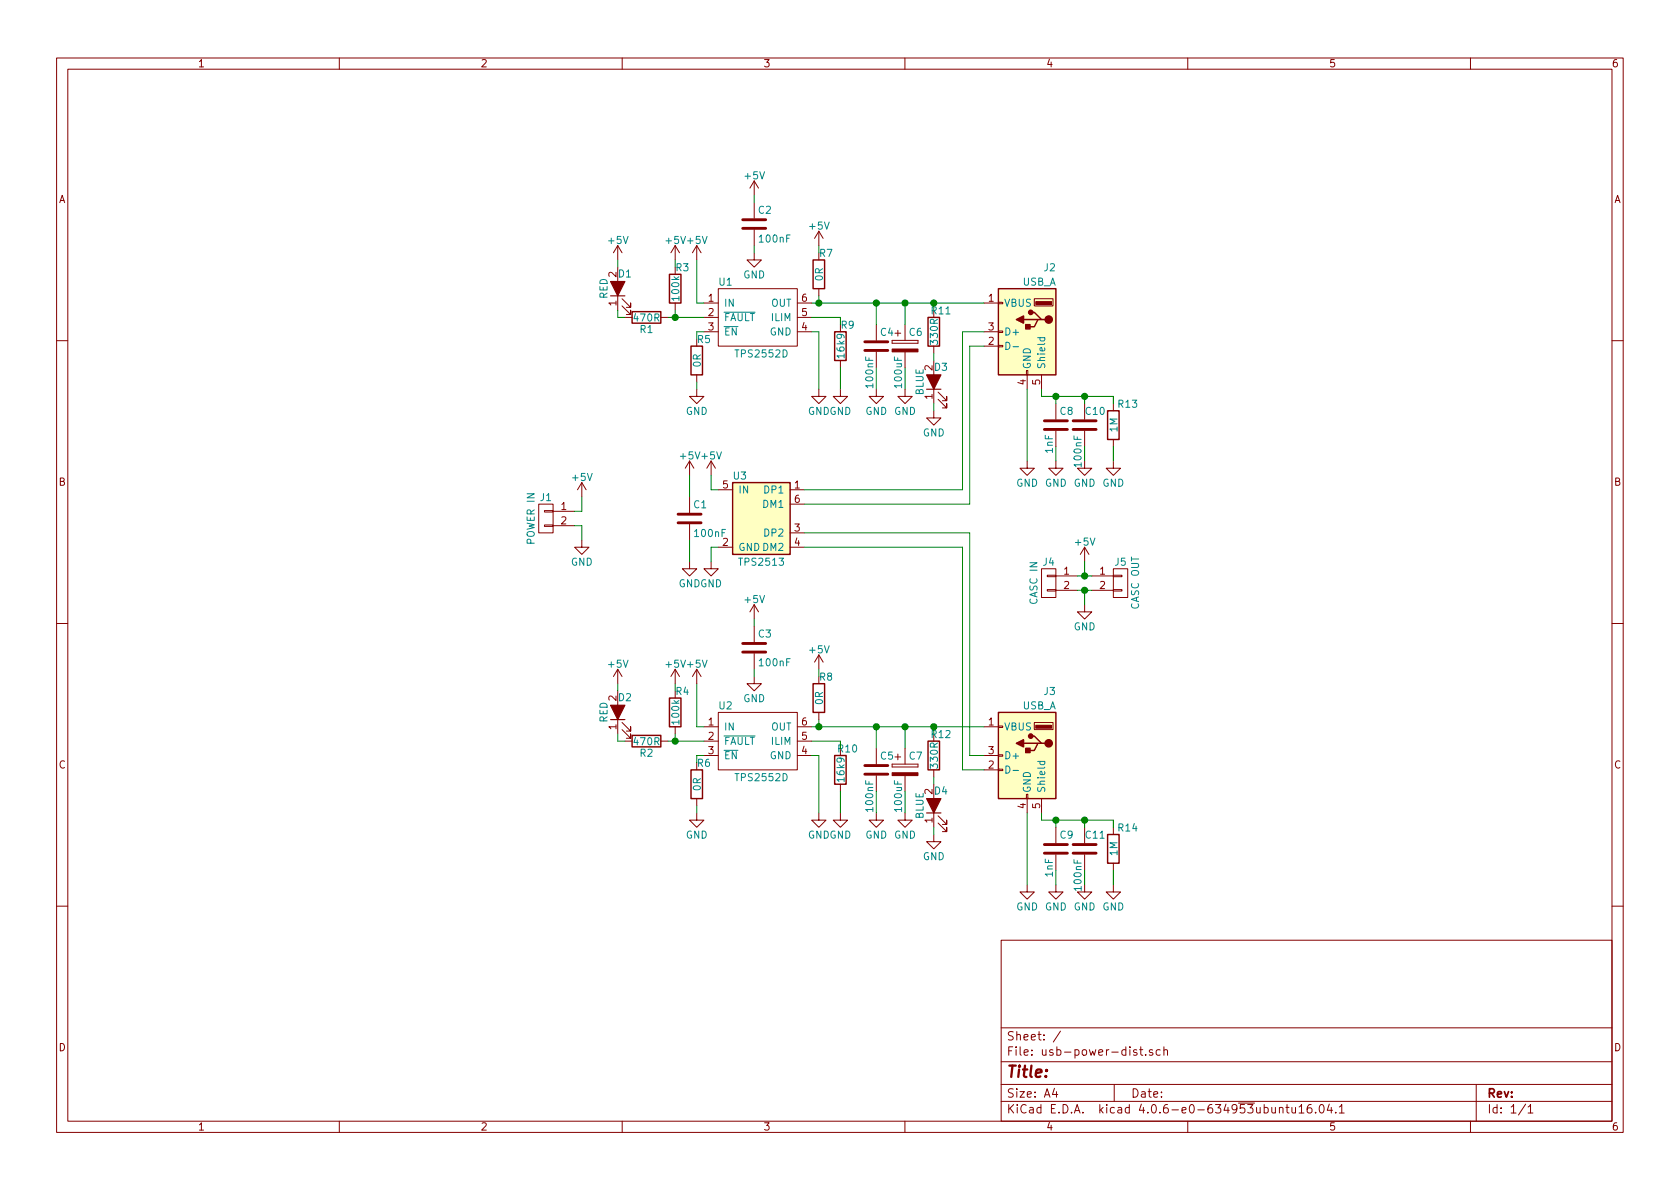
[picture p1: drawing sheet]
<svg xmlns="http://www.w3.org/2000/svg" width="297mm" height="210mm" viewBox="0 0 297 210" stroke-linecap="round" stroke-linejoin="round" font-family="sans-serif">
<g fill="none" stroke="#840000" stroke-width=".18">
<path d="M10 10.3h277v189.9h-277zM12 12.2h273v186.1h-273zM60 10.3v1.9M110 10.3v1.9M160 10.3v1.9M210 10.3v1.9M260 10.3v1.9M133.3 32l-.7 1.3M133.3 32v2.5M133.3 35.8v2.8M133.3 32l.8 1.3M109.2 43.4v2.6"/>
<path d="M109.2 47.2v7.7M109.2 43.4l-.7 1.3M109.2 43.4l.8 1.3M110 54.1l1.5 1.5v-.7v.7h-.8M110 52.8l1.5 1.6v-.8v.8h-.8M110.5 56.1h1.3M116.8 56.1h1.3M119.4 43.4v2.6M119.4 53.6v1.3M119.4 43.4l-.8 1.3M119.4 43.4l.7 1.3M123.2 43.4v2.6"/>
<path d="M123.2 43.4l-.8 1.3M123.2 43.4l.8 1.3M124.5 53.6h2.5M124.5 56.1h2.5M124.5 58.7h2.5M127 51h14v10.2h-14zM133.3 44.7v1.3h1.3l-1.3 1.2-1.2-1.2h1.2M133.3 40.6v2.8M141 53.6h2.5M141 56.1h2.5M141 58.7h2.5M144.8 40.9v2.5"/>
<path d="M144.8 51v1.3M144.8 40.9l-.8 1.3M144.8 40.9l.7 1.3M154.9 57.4v2.8M158.2 58.9h1.1M158.7 58.4v1M160 57.4v2.8M174 53.6h2.5M174 58.7h2.5M176.5 58.5h.8v.3h-.8zM176.5 53.5h.8v.2h-.8zM182.9 52.8h3.3v1.3h-3.3z"/>
<path d="M10 60.2h2M123.2 68.8v1.3h1.3l-1.3 1.3-1.3-1.3h1.3M123.2 66.3v1.3M144.8 68.8v1.3h1.2l-1.2 1.3-1.3-1.3h1.3M148.6 68.8v1.3h1.3l-1.3 1.3-1.3-1.3h1.3M148.6 63.7v1.3M154.9 68.8v1.3h1.3l-1.3 1.3-1.2-1.3h1.2M154.9 62.2v2.8M157.7 60.2v.5zM157.7 60.7h4.6zM157.7 60.2h4.6zM160 68.8v1.3h1.3l-1.3 1.3-1.3-1.3h1.3"/>
<path d="M160 62.2v2.8M162.3 60.2v.5zM165.1 72.6v1.3h1.3l-1.3 1.3-1.3-1.3h1.3M165.1 61.2v1.3M165.1 63.7v7.7M165.9 70.6l1.5 1.5v-.7v.7h-.8M165.9 69.3l1.5 1.6v-.8v.8h-.8M174 61.2h2.5M176.5 61.1h.8v.2h-.8zM181.5 65.5h.2v.8h-.2zM181.6 66.3v2.5M184.1 66.3v2.5"/>
<path d="M186.7 71.4v2.8M186.7 76.2v2.8M191.8 71.4v2.8M191.8 76.2v2.8M196.8 71.4v1.2M196.8 77.7v1.3M285 60.2h2M95.2 89.1h2.6v5.1h-2.6zM96.3 92.8h1.5v.3h-1.5zM96.3 90.3h1.5v.2h-1.5zM97.8 90.4h3.8M97.8 93h3.8"/>
<path d="M102.9 95.5v1.3h1.2l-1.2 1.2-1.3-1.2h1.3M102.9 85.3l-.8 1.3M102.9 85.3v2.6M102.9 85.3l.7 1.3M121.9 99.3v1.3h1.3l-1.3 1.2-1.3-1.2h1.3M121.9 81.5l-.7 1.3M121.9 81.5v2.6M121.9 87.9v2.8M121.9 92.7v2.8M121.9 81.5l.8 1.3M125.7 99.3v1.3h1.3l-1.3 1.2-1.2-1.2h1.2M125.7 81.5l-.7 1.3"/>
<path d="M125.7 81.5v2.6M125.7 81.5l.8 1.3M127 86.6h2.5M127 96.8h2.5M139.7 86.6h2.5M139.7 96.8h2.5M139.7 94.2h2.5M139.7 89.1h2.5M181.6 81.5v1.3h1.3l-1.3 1.3-1.3-1.3h1.3M186.7 81.5v1.3h1.3l-1.3 1.3-1.3-1.3h1.3M191.8 81.5v1.3h1.2l-1.2 1.3-1.3-1.3h1.3M191.8 96.8v2.5"/>
<path d="M191.8 96.8l-.8 1.2M191.8 96.8l.7 1.2M196.8 81.5v1.3h1.3l-1.3 1.3-1.2-1.3h1.2M10 110.3h2M109.2 118.4v2.5M109.2 118.4l-.7 1.2M109.2 118.4l.8 1.2M119.4 118.4v2.5M119.4 118.4l-.8 1.2M119.4 118.4l.7 1.2M123.2 118.4v2.5M123.2 118.4l-.8 1.2"/>
<path d="M123.2 118.4l.8 1.2M133.3 119.6v1.3h1.3l-1.3 1.3-1.2-1.3h1.2M133.3 106.9v2.6M133.3 110.7v2.8M133.3 115.6v2.8M133.3 106.9l-.7 1.3M133.3 106.9l.8 1.3M144.8 115.8v2.6M144.8 115.8l-.8 1.3M144.8 115.8l.7 1.3M184.1 100.6h2.6v5.1h-2.6zM185.2 104.3h1.5v.2h-1.5z"/>
<path d="M185.2 101.7h1.5v.3h-1.5zM186.7 101.8h3.8M186.7 104.4h3.8M191.8 106.9v1.3h1.2l-1.2 1.3-1.3-1.3h1.3M193 101.8h3.8M193 104.4h3.8M196.8 104.3h1.6v.2h-1.6zM196.8 101.7h1.6v.3h-1.6zM196.8 100.6h2.6v5.1h-2.6zM285 110.3h2M109.2 122.2v7.6M110 129l1.5 1.6v-.8v.8h-.8"/>
<path d="M110 127.8l1.5 1.5v-.8v.8h-.8M110.5 131.1h1.3M116.8 131.1h1.3M119.4 128.5v1.3M124.5 128.5h2.5M124.5 131.1h2.5M124.5 133.6h2.5M127 126h14v10.1h-14zM141 128.5h2.5M141 131.1h2.5M141 133.6h2.5M144.8 126v1.2"/>
<path d="M148.6 138.7v1.2M154.9 132.3v2.8M154.9 137.2v2.7M157.7 135.1v.5zM157.7 135.6h4.6zM157.7 135.1h4.6zM158.2 133.9h1.1M158.7 133.3v1.1M160 132.3v2.8M160 137.2v2.7M162.3 135.1v.5zM165.1 136.1v1.3"/>
<path d="M165.1 138.7v7.6M174 128.5h2.5M174 133.6h2.5M174 136.1h2.5M176.5 136h.8v.3h-.8zM176.5 133.5h.8v.2h-.8zM176.5 128.4h.8v.2h-.8zM182.9 127.8h3.3v1.2h-3.3zM123.2 143.8v1.2h1.3l-1.3 1.3-1.3-1.3h1.3M123.2 141.2v1.3M144.8 143.8v1.2h1.2l-1.2 1.3-1.3-1.3h1.3M148.6 143.8v1.2h1.3l-1.3 1.3-1.3-1.3h1.3"/>
<path d="M154.9 143.8v1.2h1.3l-1.3 1.3-1.2-1.3h1.2M160 143.8v1.2h1.3l-1.3 1.3-1.3-1.3h1.3M165.1 147.6v1.2h1.3l-1.3 1.3-1.3-1.3h1.3M165.9 145.5l1.5 1.6v-.8v.8h-.8M165.9 144.3l1.5 1.5v-.8v.8h-.8M181.5 140.5h.2v.7h-.2zM181.6 156.5v1.2h1.3l-1.3 1.3-1.3-1.3h1.3M181.6 141.2v2.6M184.1 141.2v2.6M186.7 156.5v1.2h1.3l-1.3 1.3-1.3-1.3h1.3M186.7 146.3v2.8M186.7 151.1v2.8"/>
<path d="M191.8 156.5v1.2h1.2l-1.2 1.3-1.3-1.3h1.3M191.8 146.3v2.8M191.8 151.1v2.8M196.8 156.5v1.2h1.3l-1.3 1.3-1.2-1.3h1.2M196.8 146.3v1.3M196.8 152.6v1.3M10 160.2h2M177 166.3h108v32h-108zM285 160.2h2M60 198.3v1.9M110 198.3v1.9M160 198.3v1.9"/>
<path d="M177 194.8h108M177 191.8h108M177 187.8h108M177 181.8h108M186.4 192.5l-.3 1h.9M186.8 193v1M187.5 182.3l-1.3 2M197 191.8v3M201 185.7a.37 .37 0 0 0-.6 .1l.1 .2 .5 .2 .1 .1-.3 .3-.4-.1M201.5 185.6h.6M201.7 185.1v1.3l.4 .2M202.6 186.5v.1"/>
<path d="M203.8 185.7a.37 .37 0 0 0-.6 .1l.1 .2 .5 .2 .1 .1-.3 .3-.4-.1M205.1 185.7l-.4-.1-.3 .3 .1 .6 .2 .1 .4-.1M205.8 185.7l.2-.1 .4 .1v.9M205.8 185.1v1.5M210 198.3v1.9M226.2 196l.2-.2 .4 .1v.9M226.2 195.8v1M227.4 195.8h.5M227.6 195.3v1.3l.3 .2M228.4 195.8l.1 .9 .4 .1 .2-.1M229.1 195.8v1M229.7 195.8l.4-.5v1.5"/>
<path d="M229.7 196.8h.9M231.8 195.3a.59 .59 0 0 0-.7 .7l.1 .7 .2 .1 .5-.1 .1-.5-.2-.2-.4-.1-.3 .3M232.6 196.7v.1M233.4 195.5l.2-.2a.81 .81 0 0 1 .6 .6 .81 .81 0 0 1-.3 .8l-.1 .1a.79 .79 0 0 1-.4-1.3zM235 195.2l-.3 1.1h.9M235.4 195.8v1M236.2 196.7v.1M236.8 195.8l.4-.5v1.5M236.8 196.8h.9M260 198.3v1.9M261 191.8v6.5M269.7 195.2l-1.2 2"/>
<path d="M270.2 195.8l.4-.5v1.5M270.2 196.8h.8"/>
</g>
<g fill="#ffffc2" stroke="#ffffc2" stroke-width=".18">
<path d="M129.5 85.3h10.2v12.7h-10.2z"/>
<path d="M176.5 51h10.2v15.3h-10.2z"/>
<path d="M176.5 126h10.2v15.2h-10.2z"/>
</g>
<g fill="none" stroke="#840000" stroke-width=".25">
<path d="M111.8 55.1h5v2h-5zM118.4 48.5h2v5.1h-2zM143.8 46h2v5h-2zM147.6 58.7h2v5h-2zM164.1 56.1h2v5.1h-2zM176.5 51h10.2v15.3h-10.2zM181 56.5h2.5M182.2 55.2h.7l1.2 1.3h.7M184.1 56.5h-.6l-.6 1.3h-1.3M122.2 61.2h2v5.1h-2zM195.8 72.6h2.1v5.1h-2.1zM129.5 85.3h10.2v12.7h-10.2z"/>
<path d="M111.8 130h5v2.1h-5zM118.4 123.4h2v5.1h-2zM122.2 136.1h2v5.1h-2zM143.8 120.9h2v5.1h-2zM147.6 133.6h2v5.1h-2zM164.1 131.1h2v5h-2zM176.5 126h10.2v15.2h-10.2zM181 131.4h2.5M182.2 130.2h.7l1.2 1.2h.7M184.1 131.4h-.6l-.6 1.3h-1.3M195.8 147.6h2.1v5h-2.1z"/>
</g>
<path d="M128 55.2h5.5M183.5 59.7h1.2M183.9 59.7v.4l.2 .2 .6-.1v-.5M177.9 60.5a.64 .64 0 0 1 .7 .7 .64 .64 0 0 1-.7 .6zM179.1 61.3h1M128 130.1h5.5M177.9 135.5a.64 .64 0 0 1 .7 .6 .64 .64 0 0 1-.7 .6zM179.1 136.2h1M183.5 134.6h1.2M183.9 134.6v.4l.2 .2 .6-.1v-.5" fill="none" stroke="#008484" stroke-width=".18"/>
<g fill="#840000" stroke="#840000" stroke-width=".25">
<path d="M181.4 57.4h.7v.8h-.7z"/>
<path d="M179.7 56.5l1.3-.6v1.2z"/>
<path d="M181.4 132.3h.7v.8h-.7z"/>
<path d="M179.7 131.4l1.3-.6v1.3z"/>
<circle cx="185.4" cy="56.5" r=".63"/>
<circle cx="182.2" cy="55.2" r=".38"/>
<circle cx="185.4" cy="131.4" r=".63"/>
<circle cx="182.2" cy="130.2" r=".38"/>
</g>
<g fill="#840000" stroke="#840000" stroke-width=".18">
<path d="M183.1 53.3h2.8v.5h-2.8z"/>
<path d="M157.7 61.7h4.6v.5h-4.6z"/>
<path d="M183.1 128.3h2.8v.5h-2.8z"/>
<path d="M157.7 136.6h4.6v.6h-4.6z"/>
</g>
<g fill="none" stroke="#008400" stroke-width=".18">
<path d="M133.3 34.5v1.3M109.2 54.9v1.2h1.3M109.2 46v1.2M118.1 56.1h6.4M119.4 46v1.2M119.4 54.9v1.2M123.2 46v7.6h1.3M124.5 58.7h-1.3v1.2M133.3 43.4v1.3M143.5 53.6h30.5M143.5 58.7h1.3v10.1M143.5 56.1h5.1v1.3"/>
<path d="M144.8 43.4v1.3M144.8 52.3v1.3M154.9 53.6v3.8M160 53.6v3.8M165.1 53.6v1.3M174 58.7h-3.8v27.9h-28M123.2 67.6v1.2M148.6 65v3.8M154.9 65v3.8M160 65v3.8M165.1 62.5v1.2M165.1 71.4v1.2"/>
<path d="M174 61.2h-2.6v27.9h-29.2M181.6 68.8v12.7M184.1 68.8v1.3h12.7v1.3M186.7 70.1v1.3M186.7 79v2.5M191.8 70.1v1.3M196.8 79v2.5M101.6 93h1.3v2.5M102.9 87.9v2.5h-1.3M121.9 84.1v3.8M121.9 95.5v3.8M125.7 84.1v2.5h1.3"/>
<path d="M127 96.8h-1.3v2.5M142.2 96.8h28v39.3h3.8M142.2 94.2h29.2v39.4h2.6M191.8 99.3v2.5M133.3 109.5v1.2M133.3 118.4v1.2M144.8 118.4v1.2M190.5 101.8h2.5M190.5 104.4h2.5M191.8 104.4v2.5M109.2 120.9v1.3M109.2 129.8v1.3h1.3"/>
<path d="M118.1 131.1h6.4M119.4 120.9v1.3M119.4 129.8v1.3M123.2 120.9v7.6h1.3M124.5 133.6h-1.3v1.3M143.5 133.6h1.3v10.2M143.5 131.1h5.1v1.2M143.5 128.5h30.5M144.8 127.2v1.3M148.6 139.9v3.9M154.9 128.5v3.8M154.9 139.9v3.9"/>
<path d="M160 128.5v3.8M160 139.9v3.9M165.1 128.5v1.3M165.1 137.4v1.3M123.2 142.5v1.3M165.1 146.3v1.3M181.6 143.8v12.7M184.1 143.8v1.2h12.7v1.3M186.7 145v1.3M186.7 153.9v2.6M191.8 145v1.3M196.8 153.9v2.6"/>
</g>
<path d="M107.9 52.3h2.6M163.8 68.8h2.6M107.9 127.2h2.6M163.8 143.8h2.6" fill="none" stroke="#840000" stroke-width=".2"/>
<g fill="#840000" stroke="#840000" stroke-width=".2">
<path d="M107.9 49.8h2.6l-1.3 2.5z"/>
<path d="M163.8 66.3h2.6l-1.3 2.5z"/>
<path d="M107.9 124.7h2.6l-1.3 2.5z"/>
<path d="M163.8 141.2h2.6l-1.3 2.6z"/>
</g>
<g fill="none" stroke="#840000" stroke-width=".51">
<path d="M131.3 38.9h4.1M131.3 40.4h4.1M152.9 62h4.1M152.9 60.4h4.1M184.7 75.9h4M184.7 74.4h4M189.7 75.9h4.1M189.7 74.4h4.1M119.9 92.5h4.1M119.9 90.9h4.1M131.3 115.3h4.1M131.3 113.8h4.1"/>
<path d="M152.9 136.9h4.1M152.9 135.4h4.1M184.7 150.9h4M184.7 149.3h4M189.7 150.9h4.1M189.7 149.3h4.1"/>
</g>
<g fill="#008400" stroke="#008400" stroke-width=".25">
<circle cx="119.4" cy="56.1" r=".51"/>
<circle cx="144.8" cy="53.6" r=".51"/>
<circle cx="154.9" cy="53.6" r=".51"/>
<circle cx="160" cy="53.6" r=".51"/>
<circle cx="186.7" cy="70.1" r=".51"/>
<circle cx="191.8" cy="70.1" r=".51"/>
<circle cx="165.1" cy="53.6" r=".51"/>
<circle cx="119.4" cy="131.1" r=".51"/>
<circle cx="144.8" cy="128.5" r=".51"/>
<circle cx="154.9" cy="128.5" r=".51"/>
<circle cx="160" cy="128.5" r=".51"/>
<circle cx="186.7" cy="145" r=".51"/>
<circle cx="191.8" cy="145" r=".51"/>
<circle cx="165.1" cy="128.5" r=".51"/>
<circle cx="191.8" cy="104.4" r=".51"/>
<circle cx="191.8" cy="101.8" r=".51"/>
</g>
<text font-size="2.8" fill="#840000" x="178" y="190.5">Title:</text>
<g font-size="2.1" fill="#840000">
<text x="178" y="184">Sheet: /</text>
<text x="178" y="186.7">File: usb-power-dist.sch</text>
<text x="178" y="196.9">KiCad E.D.A. kicad 4.0.6-e0-634953ubuntu16.04.1</text>
<text x="178" y="194.1">Size: A4</text>
<text x="200" y="194.1">Date:</text>
<text x="263" y="194.1">Rev:</text>
<text x="263" y="196.9">Id: 1/1</text>
</g>
<g font-size="1.8" fill="#840000">
<text x="35" y="11.9">1</text>
<text x="85" y="11.9">2</text>
<text x="135" y="11.9">3</text>
<text x="185" y="11.9">4</text>
<text x="235" y="11.9">5</text>
<text x="285" y="11.9">6</text>
<text x="10.4" y="35.9">A</text>
<text x="285.4" y="35.9">A</text>
<text x="109" y="49" transform="rotate(-90 109 49)">2</text>
<text x="125.2" y="53.3">1</text>
<text x="141.8" y="53.3">6</text>
<text x="174.8" y="53.3">1</text>
<text x="109" y="54.1" transform="rotate(-90 109 54.1)">1</text>
<text x="125.2" y="55.9">2</text>
<text x="125.2" y="58.4">3</text>
<text x="141.8" y="58.4">4</text>
<text x="141.8" y="55.9">5</text>
<text x="174.8" y="58.4">3</text>
<text x="164.8" y="65.5" transform="rotate(-90 164.8 65.5)">2</text>
<text x="174.8" y="61">2</text>
<text x="164.8" y="70.6" transform="rotate(-90 164.8 70.6)">1</text>
<text x="181.4" y="68" transform="rotate(-90 181.4 68)">4</text>
<text x="183.9" y="68" transform="rotate(-90 183.9 68)">5</text>
<text x="10.4" y="85.9">B</text>
<text x="127.8" y="86.4">5</text>
<text x="140.5" y="86.4">1</text>
<text x="140.5" y="88.9">6</text>
<text x="285.4" y="85.9">B</text>
<text x="99.2" y="90.2">1</text>
<text x="99.2" y="92.7">2</text>
<text x="140.5" y="94">3</text>
<text x="127.8" y="96.5">2</text>
<text x="140.5" y="96.5">4</text>
<text x="188.1" y="101.6">1</text>
<text x="194.5" y="101.6">1</text>
<text x="188.1" y="104.1">2</text>
<text x="194.5" y="104.1">2</text>
<text x="109" y="123.9" transform="rotate(-90 109 123.9)">2</text>
<text x="109" y="129" transform="rotate(-90 109 129)">1</text>
<text x="125.2" y="128.3">1</text>
<text x="125.2" y="130.8">2</text>
<text x="141.8" y="130.8">5</text>
<text x="141.8" y="128.3">6</text>
<text x="174.8" y="128.3">1</text>
<text x="10.4" y="135.9">C</text>
<text x="125.2" y="133.3">3</text>
<text x="141.8" y="133.3">4</text>
<text x="174.8" y="135.9">2</text>
<text x="174.8" y="133.3">3</text>
<text x="285.4" y="135.9">C</text>
<text x="164.8" y="140.4" transform="rotate(-90 164.8 140.4)">2</text>
<text x="181.4" y="143" transform="rotate(-90 181.4 143)">4</text>
<text x="183.9" y="143" transform="rotate(-90 183.9 143)">5</text>
<text x="164.8" y="145.5" transform="rotate(-90 164.8 145.5)">1</text>
<text x="10.4" y="185.9">D</text>
<text x="285.4" y="185.9">D</text>
<text x="35" y="199.9">1</text>
<text x="85" y="199.9">2</text>
<text x="135" y="199.9">3</text>
<text x="185" y="199.9">4</text>
<text x="235" y="199.9">5</text>
<text x="285" y="199.9">6</text>
</g>
<g font-size="1.8" fill="#008484">
<text x="131.7" y="31.7">+5V</text>
<text x="134.1" y="37.8">C2</text>
<text x="143.2" y="40.6">+5V</text>
<text x="107.6" y="43.1">+5V</text>
<text x="117.8" y="43.1">+5V +5V</text>
<text x="119.5" y="47.9">R3</text>
<text x="134.4" y="42.9">100nF</text>
<text x="144.9" y="45.4">R7</text>
<text x="184.6" y="47.9">J2</text>
<text x="107.4" y="52.9" transform="rotate(-90 107.4 52.9)">RED</text>
<text x="109.4" y="49">D1</text>
<text x="120.1" y="53" transform="rotate(-90 120.1 53)">100k</text>
<text x="127.2" y="50.5">U1</text>
<text x="131.4" y="49.2">GND</text>
<text x="145.5" y="49.6" transform="rotate(-90 145.5 49.6)">0R</text>
<text x="180.7" y="50.5">USB_A</text>
<text x="112.2" y="56.8">470R</text>
<text x="113.2" y="58.9">R1</text>
<text x="128" y="54.2">IN</text>
<text x="128" y="56.8">FAULT</text>
<text x="128" y="59.3">EN</text>
<text x="136" y="59.3">GND</text>
<text x="136.2" y="54.2">OUT</text>
<text x="136.4" y="56.8">ILIM</text>
<text x="148.7" y="58.1">R9</text>
<text x="155.7" y="59.4">C4</text>
<text x="160.8" y="59.4">C6</text>
<text x="164.7" y="55.6">R11</text>
<text x="177.5" y="54.2">VBUS</text>
<text x="177.5" y="59.3">D+</text>
<text x="123.3" y="60.6">R5</text>
<text x="123.9" y="64.9" transform="rotate(-90 123.9 64.9)">0R</text>
<text x="130.3" y="63.2">TPS2552D</text>
<text x="149.3" y="63.2" transform="rotate(-90 149.3 63.2)">16k9</text>
<text x="165.3" y="65.6">D3</text>
<text x="165.8" y="60.8" transform="rotate(-90 165.8 60.8)">330R</text>
<text x="182.2" y="65.3" transform="rotate(-90 182.2 65.3)">GND</text>
<text x="184.8" y="65.3" transform="rotate(-90 184.8 65.3)">Shield</text>
<text x="154.4" y="68.4" transform="rotate(-90 154.4 68.4)">100nF</text>
<text x="159.5" y="68.4" transform="rotate(-90 159.5 68.4)">100uF</text>
<text x="163.3" y="69.9" transform="rotate(-90 163.3 69.9)">BLUE</text>
<text x="121.2" y="73.3">GND</text>
<text x="142.8" y="73.3">GNDGND</text>
<text x="153" y="73.3">GND GND</text>
<text x="163.1" y="77.2">GND</text>
<text x="187.5" y="73.3">C8</text>
<text x="192" y="73.3">C10</text>
<text x="197.6" y="76.4" transform="rotate(-90 197.6 76.4)">1M</text>
<text x="197.8" y="72.1">R13</text>
<text x="120.3" y="81.2">+5V +5V</text>
<text x="186.1" y="80.1" transform="rotate(-90 186.1 80.1)">1nF</text>
<text x="95.6" y="88.6">J1</text>
<text x="101.3" y="85">+5V</text>
<text x="122.7" y="89.9">C1</text>
<text x="129.7" y="84.8">U3</text>
<text x="130.6" y="87.2">IN</text>
<text x="135" y="89.8">DM1</text>
<text x="135.3" y="87.2">DP1</text>
<text x="179.7" y="86">GND GND GND GND</text>
<text x="123" y="94.9">100nF</text>
<text x="135.3" y="94.9">DP2</text>
<text x="94.5" y="96.2" transform="rotate(-90 94.5 96.2)">POWER IN</text>
<text x="100.9" y="100">GND</text>
<text x="130.6" y="97.4">GND DM2</text>
<text x="130.9" y="100">TPS2513</text>
<text x="184.5" y="100">J4</text>
<text x="190.2" y="96.5">+5V</text>
<text x="197.2" y="100">J5</text>
<text x="120" y="103.8">GNDGND</text>
<text x="131.7" y="106.6">+5V</text>
<text x="183.4" y="106.7" transform="rotate(-90 183.4 106.7)">CASC IN</text>
<text x="201.4" y="107.7" transform="rotate(-90 201.4 107.7)">CASC OUT</text>
<text x="134.1" y="112.7">C3</text>
<text x="189.8" y="111.4">GND</text>
<text x="107.6" y="118.1">+5V</text>
<text x="117.8" y="118.1">+5V +5V</text>
<text x="134.4" y="117.8">100nF</text>
<text x="143.2" y="115.5">+5V</text>
<text x="109.4" y="124">D2</text>
<text x="119.5" y="122.9">R4</text>
<text x="127.2" y="125.4">U2</text>
<text x="131.4" y="124.1">GND</text>
<text x="144.9" y="120.3">R8</text>
<text x="145.5" y="124.6" transform="rotate(-90 145.5 124.6)">0R</text>
<text x="180.7" y="125.4">USB_A</text>
<text x="184.6" y="122.9">J3</text>
<text x="107.4" y="127.8" transform="rotate(-90 107.4 127.8)">RED</text>
<text x="112.2" y="131.8">470R</text>
<text x="120.1" y="127.9" transform="rotate(-90 120.1 127.9)">100k</text>
<text x="128" y="129.2">IN</text>
<text x="128" y="131.7">FAULT</text>
<text x="136.2" y="129.2">OUT</text>
<text x="136.4" y="131.7">ILIM</text>
<text x="164.7" y="130.5">R12</text>
<text x="177.5" y="129.2">VBUS</text>
<text x="113.2" y="133.8">R2</text>
<text x="123.3" y="135.6">R6</text>
<text x="128" y="134.2">EN</text>
<text x="136" y="134.2">GND</text>
<text x="148.2" y="133">R10</text>
<text x="155.7" y="134.3">C5</text>
<text x="160.8" y="134.3">C7</text>
<text x="165.8" y="135.7" transform="rotate(-90 165.8 135.7)">330R</text>
<text x="177.5" y="134.2">D+</text>
<text x="123.9" y="139.8" transform="rotate(-90 123.9 139.8)">0R</text>
<text x="130.3" y="138.1">TPS2552D</text>
<text x="149.3" y="138.1" transform="rotate(-90 149.3 138.1)">16k9</text>
<text x="154.4" y="143.4" transform="rotate(-90 154.4 143.4)">100nF</text>
<text x="159.5" y="143.4" transform="rotate(-90 159.5 143.4)">100uF</text>
<text x="165.3" y="140.5">D4</text>
<text x="182.2" y="140.2" transform="rotate(-90 182.2 140.2)">GND</text>
<text x="184.8" y="140.2" transform="rotate(-90 184.8 140.2)">Shield</text>
<text x="121.2" y="148.3">GND</text>
<text x="142.8" y="148.3">GNDGND</text>
<text x="153" y="148.3">GND GND</text>
<text x="163.3" y="144.9" transform="rotate(-90 163.3 144.9)">BLUE</text>
<text x="187.5" y="148.3">C9</text>
<text x="192" y="148.3">C11</text>
<text x="197.8" y="147">R14</text>
<text x="163.1" y="152.1">GND</text>
<text x="186.1" y="155" transform="rotate(-90 186.1 155)">1nF</text>
<text x="197.6" y="151.3" transform="rotate(-90 197.6 151.3)">1M</text>
<text x="179.7" y="161">GND GND GND GND</text>
</g>
<g font-size="1.8" fill="#008400">
<text x="191.2" y="82.4" transform="rotate(-90 191.2 82.4)">100nF</text>
<text x="191.2" y="157.3" transform="rotate(-90 191.2 157.3)">100nF</text>
</g>
</svg>
